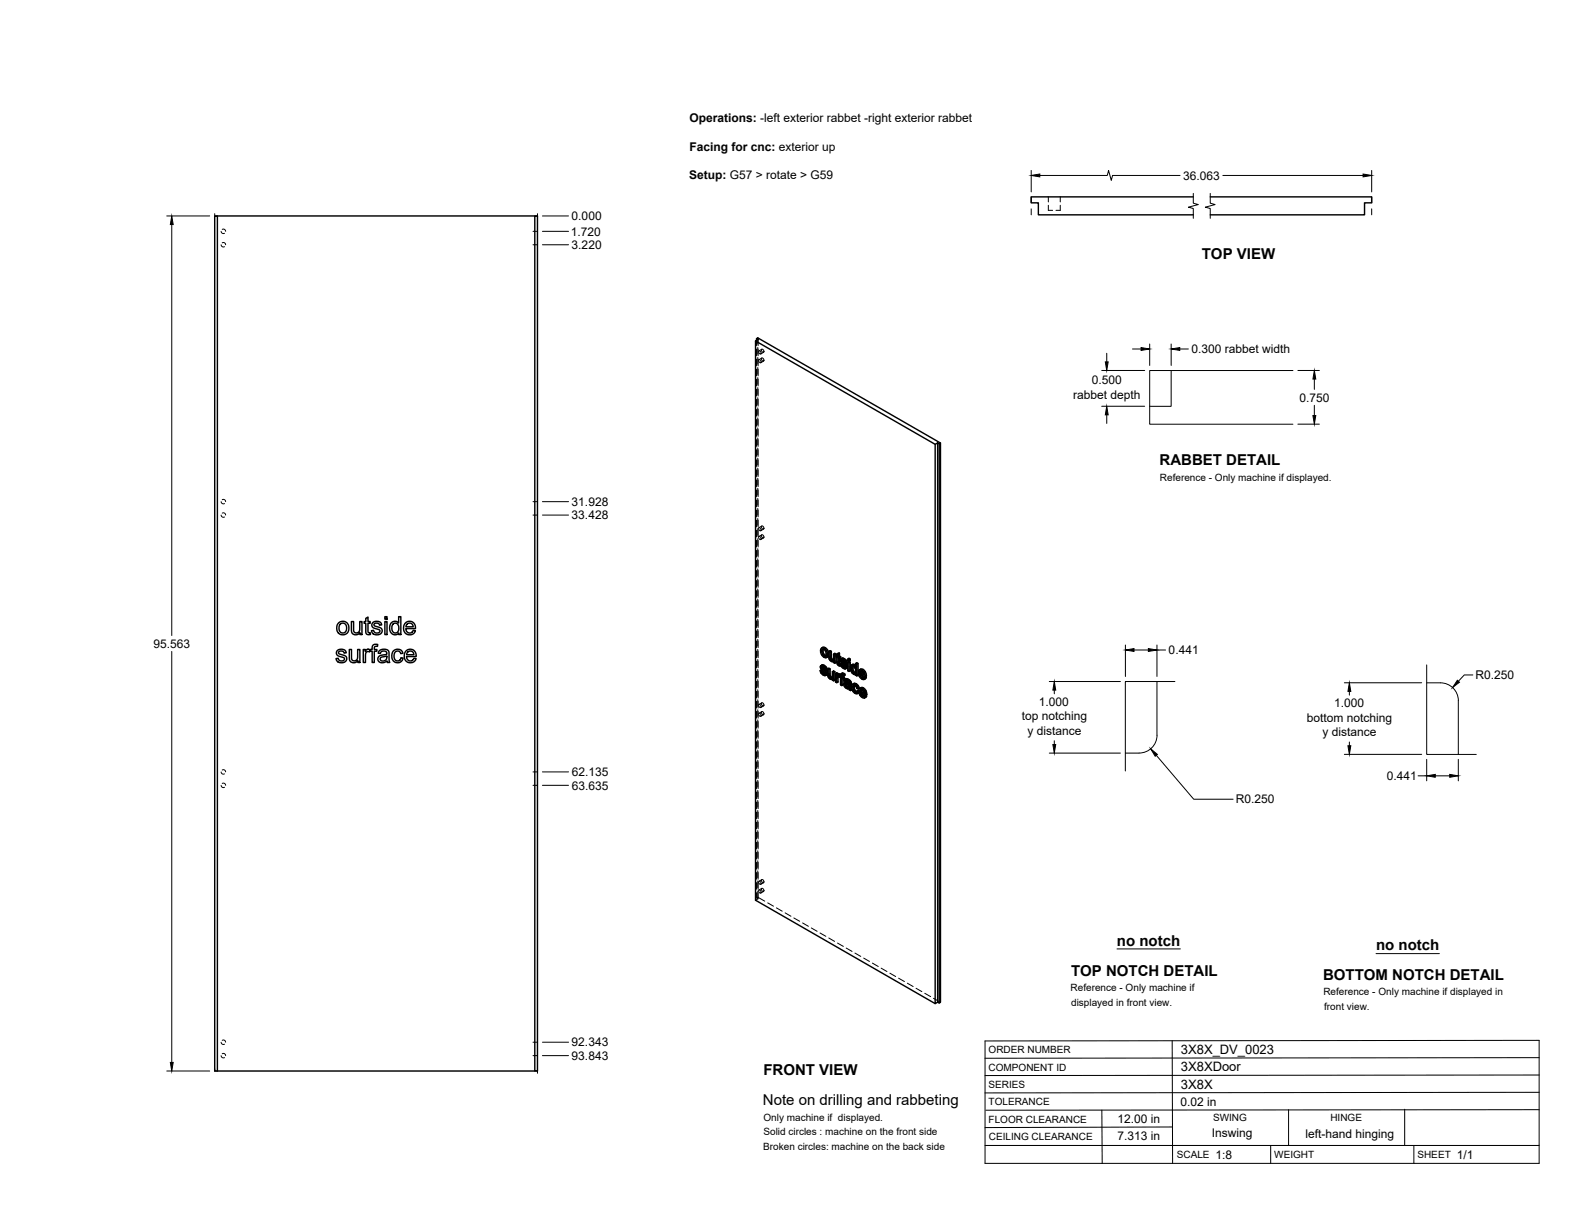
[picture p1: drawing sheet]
<svg xmlns="http://www.w3.org/2000/svg" width="559mm" height="432mm" viewBox="0 0 559 432" stroke-linecap="round" stroke-linejoin="round" font-family="sans-serif">
<!-- layer: Hidden -->
<g fill="none" stroke="#000" stroke-width=".35">
<path d="M371.9 72.8v1.8h1.6M371.9 69.9v1.7M376.2 72.8v1.8h-1.6M376.2 69.9v1.7M78.5 86.8l.4 .7h.8M78.5 82.1l.4 .7h.8M78.8 86.1h.8l.5 .7M78.8 81.4l.8-.1 .5 .8M268.9 119.9v2.2M268.4 120.8v1.8M268.4 123.8v2.4M268.4 127.4v2.4"/>
<path d="M268.4 131v2.4M268.4 134.6v2.3M268.4 138.1v2.4M268.9 123.3v2.3M268.9 126.8v2.4M268.9 130.4v2.4M268.9 134v2.4M268.9 137.5v2.4M269 120.5v2.1M269 123.8v2.4M269 127.4v2.4M269 131v2.4"/>
<path d="M269 134.6v2.3M269 138.1v2.4M269.2 127.6a.56 .56 0 0 1 .8 .4 .56 .56 0 0 1-.4 .7l-.4-.6zM269.2 124.5a.56 .56 0 0 1 .8 .4 .56 .56 0 0 1-.4 .7l-.4-.7zM270.3 127a.61 .61 0 0 1 .6 .4 .61 .61 0 0 1-.2 .7l-.4-.4zM270.3 123.9a.61 .61 0 0 1 .6 .4 .61 .61 0 0 1-.2 .7l-.4-.4zM270.3 127l-1 .6M270.3 123.9l-1 .6M270.9 128.1l-1 .6M270.9 125l-1 .6M268.4 141.7v2.4M268.4 145.3v2.3"/>
<path d="M268.4 148.8v2.4M268.4 152.4v2.4M268.4 156v2.4M268.4 159.6v2.3M268.9 141.1v2.4M268.9 144.7v2.4M268.9 148.3v2.3M268.9 151.8v2.4M268.9 155.4v2.4M268.9 159v2.4M269 141.7v2.4M269 145.3v2.3"/>
<path d="M269 148.8v2.4M269 152.4v2.4M269 156v2.4M269 159.6v2.3M78.5 178l.4 .7h.8M78.8 177.3l.8-.1 .5 .8M268.4 163.1v2.4M268.4 166.7v2.4M268.4 170.3v2.4M268.4 173.8v2.4M268.4 177.4v2.4M268.9 162.6v2.3"/>
<path d="M268.9 166.1v2.4M268.9 169.7v2.4M268.9 173.3v2.3M268.9 176.8v2.4M269 163.1v2.4M269 166.7v2.4M269 170.3v2.4M269 173.8v2.4M269 177.4v2.4M78.5 182.8l.4 .6h.8M78.8 182.1l.8-.1 .5 .8M268.4 181v2.4"/>
<path d="M268.4 184.6v2.3M268.4 188.1v2.4M268.4 191.7v2.4M268.4 195.3v2.4M268.4 198.8v2.4M268.9 180.4v2.4M268.9 184v2.4M268.9 187.6v2.3M268.9 191.1v2.4M268.9 194.7v2.4M268.9 198.3v2.4M269 181v2.4"/>
<path d="M269 184.6v2.3M269 188.1v2.4M269 191.7v2.4M269 195.3v2.4M269 198.8v2.4M269.2 190.4a.6 .6 0 0 1 .7 .3 .6 .6 0 0 1-.2 .8l-.5-.5zM269.2 187.2a.6 .6 0 0 1 .7 .4 .6 .6 0 0 1-.2 .7l-.5-.4zM270.2 186.7a.55 .55 0 0 1 .7 .3 .55 .55 0 0 1-.3 .7l-.3-.4zM270.3 189.8a.56 .56 0 0 1 .6 .3 .56 .56 0 0 1-.3 .7l-.4-.6zM270.3 189.8l-1 .5M270.3 186.6l-1 .6M270.9 190.9l-1 .5"/>
<path d="M270.9 187.7l-1 .6M268.4 202.4v2.4M268.4 206v2.4M268.4 209.6v2.3M268.4 213.1v2.4M268.4 216.7v2.4M268.9 201.8v2.4M268.9 205.4v2.4M268.9 209v2.4M268.9 212.6v2.3M268.9 216.1v2.4M268.9 219.7v2.4"/>
<path d="M269 202.4v2.4M269 206v2.4M269 209.6v2.3M269 213.1v2.4M269 216.7v2.4M268.4 220.3v2.4M268.4 223.8v2.4M268.4 227.4v2.4M268.4 231v2.4M268.4 234.5v2.4M268.4 238.1v2.4M268.9 223.3v2.4"/>
<path d="M268.9 226.8v2.4M268.9 230.4v2.4M268.9 234v2.4M268.9 237.6v2.3M269 220.3v2.4M269 223.8v2.4M269 227.4v2.4M269 231v2.4M269 234.5v2.4M269 238.1v2.4M291.4 237.7l.4 .9M291.5 236.4l-.5 .2"/>
<path d="M291.6 236.1l-.5 .2M291.6 230.7l-.5 .2M291.6 237.7l.3 .3M291.6 236.9l-.5 .2M291.7 235.9l-.2 .7 .7 1a1.11 1.11 0 0 1 .9 1.3h-.4l.4-.2M291.8 238.6l.7 .7 .8 .1M291.8 238.6l-.5 .2M291.8 237.8v.1M291.9 237.3l-.5 .3M291.9 232l.9 .9 .9 .1M291.9 236.6l-.1 .1M291.9 232l-.4 .3"/>
<path d="M292 229.7l-.4 .8 .3 1.5M292.1 236.4l-.5 .2 .4-.2M292.2 230.2l-.1 .2M292.2 230.2l.8 .2 .5 .9v1l-.5 .3M292.2 230.2l-.4 .2M292.5 236.5l-.5 .2a.33 .33 0 0 1 .2-.4 .33 .33 0 0 1 .4 .3l.5 .7 .4 .2M292.6 237.4l.3 .3M292.6 239.2l.4-.2-.9 .5M292.8 230.2l-.5 .3M292.8 232.9l-.5 .3M292.9 236.9l-.5 .2M293 238.4l-.5 .2"/>
<path d="M293.1 237.3l-.5 .3M293.1 239.5l-.5 .2M293.3 232.5l-.4 .3M293.3 230.8l-.4 .3M293.4 233.1l-.4 .3M293.6 231.8l-.5 .3M294.1 237.1l.2 2.9 .9 .8 .6-.2v.5l.4 .2M294.1 239.5l-.4 .2M294.3 239.9l-.5 .3M294.5 230.8l.2 3 .8 .7 .7-.1v.4l.4 .3M294.5 233.2l-.4 .3M294.7 233.7l-.5 .2"/>
<path d="M295 234.1l-.5 .3M295.4 234.4l-.4 .3M295.8 238.1v1.9l-.2 .3-.3 .1M296 234.1l-.4 .3M296.1 234l-.5 .3 .3-.2M296.2 231.8v2l-.5 .3M296.2 234.8l-.4 .3M296.2 234.4l-.4 .3 .3-.2M296.9 238.7v3l.4 .3M297.1 232.3l-.2 .1M297.3 239.4l-.5 .2M297.4 231.8v.7l-.3-.2v.4l.3 .2 .1 2.4 .8 .8-.2-.6"/>
<path d="M297.4 232.5l-.8 .5v-.4M297.4 232.9l-.5 .3M297.4 239.8l-.1 .1M297.5 235.3l-.5 .2M297.5 239.2l-.2 .1M297.5 239.7l-.4 .2M297.6 239.6l-.5 .3M297.6 235.6l-.4 .3M297.8 239.7l-.4 .3 .3-.4 .5 .4 .1-.3 .4 .4v2.6l.4 .3M297.8 233.2l-.4 .2M298 235.9l-.4 .3M298.3 233.4l-.5-.2v.5"/>
<path d="M298.3 239.6l-.5 .2M298.3 239.5h-.1M298.3 239.9l-.5 .3 .4-.2M298.3 239.7l-.5 .2M298.3 235.6l-.2 .1M298.3 236.1h-.1M298.5 235.3l.4 .9M298.6 234l-.4 .3M298.7 239.7l-.5 .3M298.7 233.7l-.5 .2M298.7 235.4l.3 .2M298.7 234.5l-.4 .2"/>
<path d="M298.7 239l-.4 .2M298.8 233.6l-.2 .7 .7 .9a1.13 1.13 0 0 1 .9 1.3h-.4l.4-.2M298.9 238.8l-.2 .9-.5-.2M298.9 236.2l.9 .8h.7M298.9 236.2l-.5 .3M299 235.5h-.1M299 234.9l-.5 .3M299 234.2l-.1 .1M299.1 234.3a.33 .33 0 0 1 .2-.4 .33 .33 0 0 1 .4 .3l.5 .8 .4 .1M299.1 234l-.4 .3M299.2 234l-.5 .3M299.2 239.4l-.5 .2"/>
<path d="M299.5 239.4l-.5 .3M299.6 234.1l-.5 .3M299.7 236.9l-.5 .3M299.7 235l.3 .3M299.7 239.6l-.5-.2-.1 .4M300 234.5l-.4 .2M300.1 236.6l-.4 .2 .4-.2M300.1 236l-.4 .2M300.2 235l-.5 .2M300.2 237.1l-.5 .2M301.2 234.7v3l.5 .3M301.2 233.6v.5l.5 .3"/>
<path d="M301.2 237.7l-.4 .3M301.2 234.1l-.4 .3M302.2 236.8l-.5 .2M302.3 236l-.4 .3M302.3 237.7l-.4 .2M302.5 235.8l-.3 .7v.8a1.47 1.47 0 0 0 1.8 1.7v.3l.4 .3M302.7 238.5l-.4 .2M302.8 236.3l-.1 .2M302.8 236.3h.6l.6 1v1.1l-.5 .3M302.8 236.3l-.3 .2M302.9 236.2l-.5 .3M303.3 239l-.4 .2"/>
<path d="M303.3 236.3l-.4 .2M303.7 236.2l-.1 .1M303.8 236.9l-.4 .2M303.8 238.6l-.4 .3M304 235.2v1.5l-.4-.7M304 236.7l-.4 .2M304 237.9l-.4 .2M304 239.3l-.4 .3M304 239l-.4 .2 .3-.1M305 238.4l-.5 .3M305.3 239.7l-.4 .3M305.3 237.4l-.3 .9 .3 1.4 1 1 .8 .1"/>
<path d="M305.4 238.8l-.4 .2M305.5 239.4l-.1-.6 2 1.1M305.7 237.9l-.2 .2M305.7 237.9l.9 .4 .3 .9-.6-.3M305.7 237.9l-.5 .2M306.2 237.9l-.4 .3M306.7 238.5l-.4 .3M306.9 239.2l-.4 .3M268.4 241.7v2.4M268.4 245.3v2.4M268.4 248.8v2.4M268.4 252.4v2.4"/>
<path d="M268.4 256v2.4M268.4 259.6v2.3M268.9 241.1v2.4M268.9 244.7v2.4M268.9 248.3v2.4M268.9 251.8v2.4M268.9 255.4v2.4M268.9 259v2.4M269 241.7v2.4M269 245.3v2.4M269 248.8v2.4M269 252.4v2.4"/>
<path d="M269 256v2.4M269 259.6v2.3M269.2 253.1a.55 .55 0 0 1 .7 .3 .55 .55 0 0 1-.3 .7l-.4-.4zM269.2 250a.58 .58 0 0 1 .7 .3 .58 .58 0 0 1-.2 .8l-.5-.5zM270.3 252.5a.61 .61 0 0 1 .6 .4 .61 .61 0 0 1-.2 .7l-.4-.4zM270.3 249.4a.61 .61 0 0 1 .6 .3 .61 .61 0 0 1-.2 .8l-.4-.5zM270.3 252.5l-1 .6M270.3 249.4l-1 .5M270.9 253.6l-1 .6M270.9 250.5l-1 .5M294.6 240.3l-.5 .3M295 240.7l-.5 .2"/>
<path d="M295.4 240.4l-.2 .1M295.6 240.3l-.5 .3M295.7 240.2l-.4 .3M295.8 240.6l-.4 .3 .3-.1M295.8 241.1l-.4 .2M296.9 241.7l-.5 .3M298.7 242.7l-.5 .3M298.7 240.1l-.5 .3M299.1 240.4l-.4 .2M299.6 240.7l-.5-.3v.5M299.8 242.6l-.4 .3M299.9 241.3l-.5 .3"/>
<path d="M299.9 242.3l-.5 .2M300 242.1l-.2 .7 .2 .6 .9 .7h.8l.1 .4M300 243.4l-.4 .2M300.1 240.9l-.5 .2M300.1 240.9l-.2 .4 .4 .3a.81 .81 0 0 1 1-.1 .81 .81 0 0 1 .3 .9h-.4M300.2 242.9l.3-.3a.86 .86 0 0 1 1.1 1l-.5 .2M300.5 242.6l-.5 .3 .4-.2M300.5 241.3l-.4 .2M300.7 244l-.5 .2M301 241.4l-.5 .3M301.2 244.2l-.5 .2M301.4 243.7l-.4 .3"/>
<path d="M301.5 241.9l-.4 .2M301.6 243.6l-.5 .3 .2-.1M301.6 242.9l-.4 .3M301.6 242.5l-.4 .3M301.6 242.4l-.4 .3M301.7 244.1l-.5 .2M301.8 244.5l.4 .3M301.8 244.5l-.5 .3M302.6 243.5l-.4 .3M302.8 242.7l-.5 .3M302.9 244.9l-.4 .2M303 242.5l-.4 1 .3 1.4 .9 .9 .7 .1"/>
<path d="M303.1 243.2a.78 .78 0 0 1 1-.1 .78 .78 0 0 1 .3 .9l.4 .2M303.3 243l-.5 .3M303.8 245.8l-.4 .2M303.8 243l-.4 .3M304 245.4h.2M304.2 243.4l-.4 .3M304.2 245.4l-.4 .3M304.4 244l-.4 .3M304.5 245l-.3 .4M304.7 245.1l.2 .2-.2 .4M304.9 245.3l-.2 .1M305.1 245l-.4 .2"/>
<path d="M305.5 244l-.4 1 .4 1.3 1 1 .7 .1M305.5 246.3l-.5 .2M305.6 245.3l-.5 .3M305.7 245.9l-.1-.6 1.9 1.1M305.8 244.4l-.2 .2M305.8 244.4l.9 .4 .4 1-.6-.4M305.8 244.4l-.4 .3M306.2 240.7l-.4 .2M306.3 244.5l-.4 .3M306.4 247.2l-.5 .3M306.5 240.3h.1M306.6 246.9h.2"/>
<path d="M306.7 240.3l-.4 .2 .3-.2M306.8 246.9l-.4 .2M306.9 245.1l-.5 .3M306.9 240l-.1 .1M307 240.8l-.5 .3M307 240.1l-.4 .2M307 246.6h.1M307.1 245.8l-.5 .2M307.1 247.4l-.4 .3M307.1 246.7l-.3 .2M78.5 278.7l.4 .6h.8M78.5 273.9l.4 .7h.8"/>
<path d="M78.8 278l.8-.1 .5 .7M78.8 273.2h.8l.5 .7M268.4 263.1v2.4M268.4 266.7v2.4M268.4 270.3v2.3M268.4 273.9v2.3M268.4 277.4v2.4M268.9 262.6v2.3M268.9 266.1v2.4M268.9 269.7v2.4M268.9 273.3v2.4M268.9 276.8v2.4"/>
<path d="M269 263.1v2.4M269 266.7v2.4M269 270.3v2.3M269 273.9v2.3M269 277.4v2.4M268.4 281v2.4M268.4 284.6v2.3M268.4 288.1v2.4M268.4 291.7v2.4M268.4 295.3v2.4M268.4 298.9v2.3M268.9 280.4v2.4"/>
<path d="M268.9 284v2.4M268.9 287.6v2.3M268.9 291.1v2.4M268.9 294.7v2.4M268.9 298.3v2.4M269 281v2.4M269 284.6v2.3M269 288.1v2.4M269 291.7v2.4M269 295.3v2.4M269 298.9v2.3M268.4 302.4v2.4"/>
<path d="M268.4 306v2.4M268.4 309.6v2.4M268.4 313.1v2.4M268.4 316.7v1.9M268.9 318.3l-.5 .3 .6 .3-.9 .5M268.9 318.3l2.4 1.4M268.9 301.9v2.3M268.9 305.4v2.4M268.9 309v2.4M268.9 312.6v2.3M268.9 316.1v2.2M269 302.4v2.4"/>
<path d="M269 306v2.4M269 309.6v2.4M269 313.1v2.4M269 316.7v2.2M269.2 315.8a.56 .56 0 0 1 .8 .3 .56 .56 0 0 1-.4 .8l-.4-.7zM269.2 312.7a.56 .56 0 0 1 .8 .3 .56 .56 0 0 1-.4 .8l-.4-.7zM270.2 315.3a.55 .55 0 0 1 .7 .3 .55 .55 0 0 1-.3 .7l-.3-.4zM270.2 312.2a.58 .58 0 0 1 .7 .3 .58 .58 0 0 1-.2 .7l-.4-.4zM270.3 315.2l-1 .6M270.3 312.1l-1 .6M270.9 316.3l-1 .6M270.9 313.2l-1 .6"/>
<path d="M272.4 320.3l2 1.2M275.5 322.1l2 1.2M278.6 323.9l2 1.2M281.6 325.7l2.1 1.2M284.8 327.5l2 1.2M287.8 329.2l2.1 1.2M290.9 331l2.1 1.2M294 332.8l2.1 1.2M297.1 334.6l2.1 1.2M300.2 336.4l2.1 1.2M303.3 338.2l2.1 1.1M306.4 339.9l2.1 1.2"/>
<path d="M309.5 341.7l2.1 1.2M312.6 343.5l2.1 1.2M315.7 345.3l2.1 1.2M318.8 347.1l2.1 1.2M321.9 348.8l2.1 1.2M325 350.6l2.1 1.2M328.1 352.4l2.1 1.2M331.2 354.2l2.5 1.4M78.5 374.6l.4 .6h.8M78.5 369.8l.4 .7h.8M78.8 373.9l.8-.1 .5 .7M78.8 369.1h.8l.5 .7"/>
</g>
<!-- layer: Visible -->
<g fill="none" stroke="#000" stroke-width=".51">
<path d="M77.1 76.6h112.6M189.7 76.6h1v303.4h-1zM423.4 69.9h-57.5v2.1h2.5v4.2h55M429.4 69.9h57.3v2.1h-2.6v4.2h-54.7M268.1 121l63.7 36.6M268.4 120.1l.6 .4-.9 .5v198.4l63.7 36.7M268.4 120.8v-.7l.5-.2 64.8 37.3M331.8 157.6l.9-.5v198.5l-.9 .5zM332.7 157.1l.5 .3v198.5l-.5-.3M333.2 157.4l.5-.2v198.4l-.5 .3M129.8 219.4l.8-.5v1.6h.7v.6h-.7v2.9l.2 .5h.5l.1 .6a1.14 1.14 0 0 1-1.3-.1 1.14 1.14 0 0 1-.3-1.2v-2.7h-.6v-.6h.6zM136.5 218.8h.8v.9h-.8z"/>
<path d="M119.7 230.8l.8-.4a1.7 1.7 0 0 1 2.4 1.2l-.8 .1a.96 .96 0 0 0-1-.8 .96 .96 0 0 0-.9 1l1 .4a1.53 1.53 0 0 1 1.8 1.8 2.03 2.03 0 0 1-2 1.1 2.03 2.03 0 0 1-1.8-1.5l.8-.1a1.08 1.08 0 0 0 1.1 1 1.08 1.08 0 0 0 1-1.1l-.4-.3a2.24 2.24 0 0 1-2.3-1.3zM120.2 220.9l.7-.4a2.33 2.33 0 0 1 2.9 2.8 2.33 2.33 0 0 1-3.7 1.3 2.88 2.88 0 0 1 .1-3.7zM120.6 221.5l.7-.4a1.73 1.73 0 0 1 1.7 1.8 1.73 1.73 0 0 1-1.7 1.7l-.3-.2a2.21 2.21 0 0 1-.4-2.9zM123.9 230.4h.8v2.6a1.15 1.15 0 0 0 1.2 1.5 1.15 1.15 0 0 0 1-1.6v-2.5h.8v4.7h-.7v-.7a1.65 1.65 0 0 1-2 .7 1.65 1.65 0 0 1-1.1-1.8zM124.7 220.5h.8v2.6a1.15 1.15 0 0 0 1.1 1.5 1.15 1.15 0 0 0 1-1.6v-2.5h.8v4.6h-.7v-.6a1.65 1.65 0 0 1-1.9 .7 1.65 1.65 0 0 1-1.1-1.8zM128.9 230.4h.7v.7a1.11 1.11 0 0 1 1.7-.5l.7-.2v-.4a1.31 1.31 0 0 1 .6-1.3 1.31 1.31 0 0 1 1.4 0l-.1 .6a.74 .74 0 0 0-1.1 .7v.4h.9v.7h-.9v4h-.8v-4h-.7v-.4l-.2 .6a.84 .84 0 0 0-.9-.1 .84 .84 0 0 0-.5 .8v3.1h-.8zM132.3 220.9l.8-.4a1.7 1.7 0 0 1 2.3 1.2l-.7 .1a.96 .96 0 0 0-1-.8 .96 .96 0 0 0-.9 .9l.6 .4a1.95 1.95 0 0 1 2.2 1.3 1.95 1.95 0 0 1-1.8 1.6 1.95 1.95 0 0 1-2-1.4l.7-.2a1.11 1.11 0 0 0 1.2 1 1.11 1.11 0 0 0 1-1l-.4-.3a2.21 2.21 0 0 1-2.4-1.3zM134.5 231a2.2 2.2 0 0 1 3.5 .4l.3 3.7h-.8l-.2-.6a1.76 1.76 0 0 1-1.9 .7 1.76 1.76 0 0 1-1.3-1.6v-.2a1.71 1.71 0 0 1 1.7-1l.4-.1a.72 .72 0 0 0 1-.6 .72 .72 0 0 0-.9-.7l-1 .2-.4 .7-.7-.1zM135 233.4l2.2-.7a1.3 1.3 0 0 1-.6 1.7 1.3 1.3 0 0 1-1.7-.6zM136.5 220.5h.8v4.6h-.8zM138.8 221a1.73 1.73 0 0 1 2.6 .1v-2.3h.8v6.3h-.7v-.5a1.89 1.89 0 0 1-2.3 .4 1.89 1.89 0 0 1-1-2.2zM139.4 221.5l.5-.4a1.78 1.78 0 0 1 1.6 1.1 1.78 1.78 0 0 1-.4 2l-.4 .3a1.77 1.77 0 0 1-1.7-1 1.77 1.77 0 0 1 .4-2z"/>
<path d="M139.6 231l.1-.1a1.93 1.93 0 0 1 3.2 .9l-.7 .1a1.29 1.29 0 0 0-1.7-.7 1.29 1.29 0 0 0-.7 1.7l.1 .7a1.18 1.18 0 0 0 1.3 .9 1.18 1.18 0 0 0 1-1.1l.8 .1-.3 .9a2.16 2.16 0 0 1-2.9 .4 2.16 2.16 0 0 1-.7-2.9zM143.9 220.9a2.13 2.13 0 0 1 2.5-.2 2.13 2.13 0 0 1 1 2.3h-3.4l.1 .7a1.29 1.29 0 0 0 1.3 .9 1.29 1.29 0 0 0 1.2-.9l.8 .1-.3 .6a2.32 2.32 0 0 1-3.2 .3 2.32 2.32 0 0 1-.4-3.2zM144 231a2.15 2.15 0 0 1 2.6-.4 2.15 2.15 0 0 1 1.1 2.3h-3.5l.2 .7a1.3 1.3 0 0 0 1.2 .9 1.3 1.3 0 0 0 1.2-.9l.8 .1-.3 .6a2.32 2.32 0 0 1-3.2 .3 2.32 2.32 0 0 1-.4-3.2zM144.4 221.4l.7-.3 .8 .1 .5 .4 .2 .8h-2.6zM144.7 231.4l1.2-.4a1.23 1.23 0 0 1 .9 1.3h-2.5zM291 237.9l.7 1.4 .7 .4 .6-.1M291.2 236.2l.6-.3 .7 .2 .6 .5 .4 .9-.5 .3-.1-.6M291.6 231.2v-.5a1 1 0 0 1 1.2 .1 1 1 0 0 1 .3 1.1l-.2 .8-.6 .1M291.6 237.7l-.6 .2 .4 .2M291.6 238.7l.5 .4 .4-.3M291.7 237.3l1 1 .5-.3M291.8 237.9l-.4 .2 .1 .4 .6-.1"/>
<path d="M291.8 235.9l-.6 .4-.1 .6 1.6 2.1M291.8 236.7l-.3 .3 .5-.2M291.8 232.2l.5 .6 .5-.3M291.9 238l.8 .9M292 236.7l.6 .7M292 236.3l.5 .4 .5-.2M292 230.9l-.4 .3v.5l.2 .5 .4-.3M292 236.8l.6 .8 .4 .2M292 236.8h-.5M292.1 235.9l-.8 .3M292.1 230.4l.1 1.4 .8 .8M292.1 237l-.4 .3-.2-.3"/>
<path d="M292.3 230l.9 1 .5-.3M292.5 236.1l-.5 .2-.4-.1M292.5 236.7l.4 .5 .4-.2M292.7 239l-.2 .2-.4-.1M292.7 238.3l.3 .4 .5-.3M292.8 229.8l-.5 .2-.8-.1M292.9 237.7l.5 .6 .2 .7-.7 .7M293 238.7l.1 .5 .5-.3M293.1 239.2l-.1 .4 .5-.3M293.2 231l.4 1.3 .4-.3M293.4 233.1a1.73 1.73 0 0 1-2.3-1.8v-.8l.4-.6 .9-.3 .7 .4 .7 .9 .2 1-.1 1-.7 .4M293.6 232.3l-.2 .8 .5-.2"/>
<path d="M293.6 237.3l.5 .3 .4-.3M294.1 237.6v2.2l.5-.2M294.1 239.8l.2 .4 .4-.2M294.5 231.4v2.2l.5-.3M294.5 233.6l.2 .4 .5-.3M294.7 234l.3 .3 .5-.2M295 231.1l-.5 .3-.4-.3M295 234.3l.4 .1M295.3 238.3l.5 .3 .4-.3M295.4 234.4l.2-.1zM295.7 234.1l-.7-.6v-2.4l-.5-.3-.4 .3 .1 2.6 .8 1h.8M295.7 232.1l.5 .2 .4-.2"/>
<path d="M295.8 238.6v3l.4-.3v-3l-.4-.2-.5 .2v1.8l-.3 .5 .2-.1M295.8 234.7v.4l.4 .2M295.8 234.7l-.2 .1M296.2 232.3v3l.4-.2v-3l-.4-.3-.5 .3v2.1M296.6 233l.3 .2 .2 2.6 .8 .5 .3-.2M296.9 232.4l-.3 .2 .3 .2v-.8l.9-.3v1.1l.5 .2v.4l-.5 .3v-.4M297.3 239.3v-.4l-.4-.2-.5 .3v3l.5 .2M297.3 239.9l-.3 .2-.1 .5 .4-.2M297.3 238.9l-.5 .3-.4-.2M297.4 240l-.1 2-.4 .2v-1.6M297.4 240l.5 .2M297.4 240l-.4 .1"/>
<path d="M297.4 232v1l.4-.2M297.4 233l.4 .3 .5-.3M297.4 239.4l.4 .4M297.6 239.1l-.8 .5v-.4M297.6 235.7l.2 .1M297.8 231.7l-.9 .3M297.8 239.8v.4M297.8 239.9l-.1 .4M297.8 235.8l.1 .5M297.9 239.2l.3 .3M297.9 239.2l-.8 .2M297.9 235.2l-.5 .3v-2.1l.4 .3v1.4l.3 .4"/>
<path d="M297.9 235.4l-.5 .1M298.1 235.5l.7 1.4 .8 .4 .5-.1M298.1 235.5l-.6 .1M298.1 235.5h.1M298.1 235.7l-.3 .1M298.4 233.8l.5-.3 .9 .3 .8 1.3-.5 .3-.1-.6M298.4 239.1l.8-.3 .6 .4-.1 .4-.4 .3 .1-.4M298.6 234.4h.5l1 1M298.7 235.4l-.6 .1 .4 .2M298.7 236.3l.5 .4 .5-.2M298.8 234.9l1 1 .5-.3M298.9 235.5l-.4 .2 .1 .4 .6-.1"/>
<path d="M298.9 234.3l-.3 .4 .5-.3M298.9 233.5l-.6 .3-.1 .7 1.6 2.1M298.9 238.8l-.6 .4-.1 .8-.4-.2 .4-.3M299 239.2l.4 .3 .4-.3M299 235.6l.8 .9M299.1 234.3l.6 .7M299.1 239.8l.5 .5v.4l-.4 .2v-.4M299.1 234l.6 .4 .4-.3M299.2 236.7l.5 .1M299.2 233.5l-.8 .3M299.3 234.6l-.5 .3-.2-.2M299.3 239.9l-.6-.3v.6l.4-.2"/>
<path d="M299.4 238.9l-.4 .3-.5-.1M299.6 233.7l-.5 .3-.4-.2M299.7 234.4l.3 .4 .4-.2M299.8 236.6l-.1 .2M299.8 235.9l.3 .4 .5-.3M300 235.3l.6 .7 .1 .7-.7 .6M300.1 236.3l.1 .5 .5-.3M300.2 236.8l-.1 .4 .5-.3M300.8 235l.4 .2 .5-.2M300.8 233.8l.4 .3 .5-.3M301.2 234.7l.5 .3v3l-.5 .2v-3M301.2 234.7l-.4 .3v3l.4 .2"/>
<path d="M301.2 234.1v.6l.5-.3v-.6l-.5-.2-.4 .2v.6l.4 .3M302.1 236l.8-.3 .7 .3M302.4 238.3l.5 .5 .4-.2M302.4 236.5l.7 .2 .5 .9-.1 1.1-.6 .1M302.5 236.5l-.3 .8M302.6 237l-.4 .3v.5l.2 .5 .5-.3M302.7 236.5l.1 1.4 .7 .8M302.7 235.7l-.4 .2a2 2 0 0 0 1.2 3.4l.1-.1M302.8 236.1l.5 .4M303.3 235.8l-.5 .3-.5-.2M303.6 235.4l.4 .3 .4-.3M303.6 239.2v.4l.4 .2"/>
<path d="M303.6 239.2l-.2 .1M304 235.7v4.1l.4-.2v-4.2l-.4-.2-.4 .2v1.5l-.3-.4 .3-.2M305.2 239.9l.6 .6 .4-.3M305.5 238.4l-.5 .2 1.5 .9-.5-1.1a.53 .53 0 0 0-.6-.3 .53 .53 0 0 0-.4 .5M305.5 238.1v.3l.8 .5M305.5 239.4l1 .9M305.7 239.7l-.5 .2-.2-.9 1.9 1.2M305.8 237.8l.8 .9 .4-.3M306.2 237.5l-.4 .3-.9-.1M306.6 238.7l.3 1.3 .5-.2M294.3 240.2l.3 .4 .5-.3M294.6 240.6h.4"/>
<path d="M295.3 240.4l-.7-.6-.1-2.5-.4-.2-.5 .2 .1 2.5 .7 1.1 .6 .2 .4-.2M295.4 240.9v.4l.4 .3M295.4 240.9l-.2 .1M297.8 240.2l.4 .2v2.6l.5 .2M298.7 240.2l.5 .3 .4-.2M299.1 240.9v2.1l-.4 .2v-2.6l.5 .3M299.6 242.4l.5-.3 1.1 .3M299.7 241.1l1-.2 1.2 1 .3 2.9-.4 .2-.2-.4M299.9 242.9h.3a.76 .76 0 0 1 .7 .2 .76 .76 0 0 1 .2 .7M300 243.5l.4 .4 .4-.3M300 242.8l-.2 .3M300.1 242.1l-.7 .6 .2 .9 .8 .7h.8l.1 .5 .5 .2"/>
<path d="M300.2 242.9l-.3 .4 .1 .2 .4-.2M300.3 242.9l.2 .5 .6 .4M300.3 241.6l-.4 .3a.74 .74 0 0 1 .8-.2 .74 .74 0 0 1 .5 .8v.3l-1.2-.4M300.3 241.6h.1M300.4 243.9l.4 .1M300.4 242.1l-.7 .2M300.5 240.8l-1 .5-.1 .3 .5 .3M300.6 241.3l.6 .4 .4-.3M300.8 244l.3-.1zM301.1 241l-.5 .3-.6-.2M301.2 241.7l.3 .4 .4-.2M301.5 242.1l.1 .4 .4-.2"/>
<path d="M301.6 242.5v2.1l.5-.3M302.5 242.8l.7-.4 .7 .3 .6 .6 .3 .9-.4 .2-.3-.9M302.6 244l.2 1 .5-.2M302.8 245l.6 .6 .4-.3M303.1 243.8l-.5 .2 .1-.4a.66 .66 0 0 1 .8-.4 .66 .66 0 0 1 .4 .8l.5 .4M303.1 243.2l.1 1.3 .8 .9M303.2 242.4l-.5 .3a2.09 2.09 0 0 0 .4 3.1l1 .3M303.4 242.9l.7 .6 .4-.2M303.8 242.6l-.4 .3-.7-.2M304 245.2l-.2 .5-.4-.1M304.7 245.4l-.6 .7 .6-.4M304.7 245.1l-.2-.1-.5 .2 .4 .3"/>
<path d="M305.4 246.5l.5 .6 .5-.3M305.6 244.9l-.4 .3 1.4 .8-.4-1a.52 .52 0 0 0-.6-.4 .52 .52 0 0 0-.4 .6M305.6 244.6v.3l.9 .5M305.7 245.9l.9 1M305.8 240.5l.4 .1M305.8 246.2l-.4 .3-.3-.9 2 1.1M305.9 244.3l.8 .9 .5-.2M305.9 247.1l.4 .1M306.3 244.1l-.4 .2-.9-.1M306.5 240.3l.4 .3 .5-.3M306.5 240.3l-.2 .2M306.6 246.8l.5 .4 .4-.3"/>
<path d="M306.6 246.8l-.2 .3M306.7 245.2l.4 1.4 .4-.3M306.8 240.1l-.3 .2M306.9 240l.5-.1v-.5l-.7-1.5-1-.6-.8 .4-.4 1 .4 1.3 1.2 1.1h.5l.3-.5M307 246.6l-.4 .2M307 240.1l.3 .5-.7 .4M307.1 246.6l.4-.2v-.4l-.7-1.6-1-.5-.8 .3-.3 1.2 .4 1.3 1.2 1 .6-.2 .2-.3M307.1 246.7l.4 .2-.1 .3-.6 .4M77.1 380v-303.4h-.9v303.4h113.5"/>
</g>
<!-- layer: Reference -->
<g fill="none" stroke="#000" stroke-width=".35">
<path d="M76.2 75.8v.8h.8M190.7 75.8v.8h-.8M365.9 69.9v2.1M365.9 74.1v2.1M486.7 69.9v2.1M486.7 74.1v2.1M189.1 82.1h1.6M189.1 86.8h1.6M415.5 131.5v12.7h-7.6M458.7 131.5h-50.8v19h50.8M189.1 178h1.6M189.1 182.8h1.6"/>
<path d="M506.2 235.9v31.8h17.6M410.5 241.8v19a6.4 6.4 0 0 1-6.4 6.4M416.9 241.8h-17.6v31.8M506.2 242.3a13 13 0 0 1 7.8 .7 6.3 6.3 0 0 1 3.4 5.6v19.1M189.1 273.9h1.6M189.1 278.6h1.6M399.3 267.2h4.8M76.2 379.2v.8h.8M189.1 374.5h1.6M189.1 369.8h1.6M189.9 380h.8v.8"/>
</g>
<!-- layer: Hidden Narrow -->
<path d="M292.5 237.9l-.4 .3M294.1 239l-.5 .2M294.5 232.7l-.4 .3M295.8 239.7l-.5 .2M296.2 233.4l-.5 .3M297.4 234.6l-.5 .3M298.7 239.4l-.5 .3M299.1 239.7h.1M299.7 235.5l-.5 .3M300.9 242.7l-.4 .3M301.6 243.1l-.4 .3" fill="none" stroke="#000" stroke-width=".35"/>
<!-- layer: Visible Narrow -->
<path d="M292.5 237.4l-.4 .2M294.5 239l-.4 .3M295 232.8l-.5 .2M297.8 234.9l-.4 .3M299.1 239.7l-.4 .3M299.7 235l-.5 .2M300.8 242.3l-.4 .2M302.1 242.8l-.5 .2M302.1 243.4l-.5 .3" fill="none" stroke="#000" stroke-width=".35"/>
<!-- layer: Titleblock -->
<g fill="none" stroke="#000" stroke-width=".36">
<path d="M349.5 369.3l196.6-.2v43.7h-196.6zM415.9 369.3l.1 43.5M546.1 375.3l-196.6 .2M390.9 393.9l.2 18.9M416 399.9l-66.5 .2M457.2 393.7v12.7M498.4 393.6v12.7M546.1 393.7l-196.3 .2M546.1 387.6l-196.6 .2M546.1 381.4l-196.6 .2M349.5 406.4h196.6M450.8 406.4v6.4"/>
<path d="M501.6 406.4v6.4"/>
</g>
<!-- layer: FD_Dimensions -->
<g fill="none" stroke="#000" stroke-width=".35">
<path d="M59.2 76.6h15.2M60.9 79.7v145.8M192.4 76.6h9.3M365.9 60.5v7.6M368.9 62.3h24l.4-1.8 1 3.5 .4-1.7h24M433.9 62.3h49.7M486.7 60.5v7.6M192.4 82.1h9.3M192.4 86.8h9.3M390.9 131.4h15.2M392.7 125.3v3.1M401.8 123.8h3.1"/>
<path d="M407.9 122v7.7M415.5 122v7.7M418.6 123.8h3M460.5 131.4h7.6M466.3 134.5v3.7M390.9 144.1h15.2M392.7 147.2v3M460.5 150.5h7.6M466.3 143.8v3.6M192.4 178h9.3M192.4 182.8h9.3M60.9 231.1v145.9"/>
<path d="M399.3 228.9v11.1M402.3 230.6h5.1M410.5 228.9v11.1M410.5 230.6h3M522.6 239.5h-3.1l-2.1 2.2M372.3 241.8h25.2M374.1 244.9v1.3M477 242.3h27.4M478.7 245.3v1.3M192.4 273.9h9.3M192.4 278.6h9.3M372.3 267.2h25.2"/>
<path d="M374.1 262.8v1.4M410.3 268l13.2 15.6h14M477 267.7h27.4M478.7 263.3v1.3M503.1 275.3h3.1M506.2 269.4v7.7M509.2 275.3h5.1M517.4 269.4v7.7M192.4 369.8h9.3M192.4 374.5h9.3M59.2 380h15.2"/>
</g>
<g fill="#000" stroke="#000" stroke-width=".35">
<path d="M60.9 76.6l.5 3.1h-1zM365.9 62.3l3-.6v1.1zM483.6 61.7l3.1 .6-3.1 .5zM392.2 128.4h1l-.5 3zM404.9 123.3l3 .5-3 .5zM415.5 123.8l3.1-.5v1zM466.3 131.4l.5 3.1h-1zM392.7 144.1l.5 3.1h-1zM465.8 147.4h1l-.5 3.1zM399.3 230.6l3-.5v1zM407.4 230.1l3.1 .5-3.1 .5zM374.1 241.8l.5 3.1h-1.1z"/>
<path d="M478.7 242.3l.6 3h-1.1zM517.1 241.4l.7 .7-2.4 1.8zM373.5 264.2h1.1l-.5 3zM408.3 265.7l2.3 2-.7 .6zM478.2 264.6h1.1l-.6 3.1zM506.2 275.3l3-.5v1zM514.3 274.8l3.1 .5-3.1 .5zM60.4 377h1l-.5 3z"/>
</g>
<!-- layer: Break Lines -->
<path d="M423.4 68.6v3.5l1.7 .5-3.5 .9 1.8 .5v3.5M429.4 68.6v3.5l1.7 .5-3.5 .9 1.8 .5v3.5" fill="none" stroke="#000" stroke-width=".35"/>
<!-- layer: Notes -->
<path d="M396.3 336.7h22.5M488.2 338.3h22.5" fill="none" stroke="#000" stroke-width=".35"/>
<g font-size="5.3">
<text x="426.4" y="92.1">TOP VIEW</text>
<text x="411.4" y="165.1">RABBET DETAIL</text>
<text x="396.3" y="335.5">no notch</text>
<text x="488.2" y="337.2">no notch</text>
<text x="380" y="346.1">TOP NOTCH DETAIL</text>
<text x="469.4" y="347.5">BOTTOM NOTCH DETAIL</text>
<text x="270.9" y="381.4">FRONT VIEW</text>
<text x="270.7" y="392.2">Note on drilling and rabbeting</text>
</g>
<g font-size="4.6">
<text x="419" y="373.8">3X8X_DV_0023</text>
<text x="419" y="380.1">3X8XDoor</text>
<text x="419" y="386.2">3X8X</text>
</g>
<g font-size="4.3">
<text x="244.6" y="43.2">Operations: -left exterior rabbet -right exterior rabbet</text>
<text x="244.6" y="53.4">Facing for cnc: exterior up</text>
<text x="244.5" y="63.6">Setup: G57 &gt; rotate &gt; G59</text>
<text x="419.8" y="63.7">36.063</text>
<text x="202.5" y="83.6">1.720</text>
<text x="202.8" y="78.1">0.000</text>
<text x="202.8" y="88.3">3.220</text>
<text x="422.7" y="125.3">0.300 rabbet width</text>
<text x="387.3" y="136.4">0.500</text>
<text x="380.7" y="141.5">rabbet depth</text>
<text x="461" y="142.5">0.750</text>
<text x="202.8" y="179.5">31.928</text>
<text x="202.8" y="184.2">33.428</text>
<text x="54.4" y="229.8">95.563</text>
<text x="414.6" y="232.1">0.441</text>
<text x="523.5" y="241">R0.250</text>
<text x="368.6" y="250.5">1.000</text>
<text x="473.3" y="251">1.000</text>
<text x="362.6" y="255.6">top notching</text>
<text x="463.6" y="256">bottom notching</text>
<text x="364.5" y="260.7">y distance</text>
<text x="469.2" y="261.1">y distance</text>
<text x="202.8" y="275.4">62.135</text>
<text x="202.8" y="280.1">63.635</text>
<text x="492" y="276.8">0.441</text>
<text x="438.4" y="285.1">R0.250</text>
<text x="202.8" y="371.3">92.343</text>
<text x="202.8" y="376">93.843</text>
<text x="418.8" y="392.4">0.02 in</text>
<text x="396.5" y="398.3">12.00 in</text>
<text x="396.5" y="404.3">7.313 in</text>
<text x="430" y="403.6">Inswing</text>
<text x="463.1" y="403.8">left-hand hinging</text>
<text x="431.3" y="411.1">1:8</text>
<text x="516.9" y="411.1">1/1</text>
</g>
<g font-size="3.5">
<text x="411.5" y="170.7">Reference - Only machine if displayed.</text>
<text x="379.9" y="351.7">Reference - Only machine if</text>
<text x="469.5" y="353.1">Reference - Only machine if displayed in</text>
<text x="380" y="356.8">displayed in front view.</text>
<text x="469.8" y="358.2">front view.</text>
<text x="350.8" y="373.6">ORDER NUMBER</text>
<text x="350.8" y="379.9">COMPONENT ID</text>
<text x="350.8" y="386.1">SERIES</text>
<text x="350.8" y="392.2">TOLERANCE</text>
<text x="270.9" y="397.7">Only machine if displayed.</text>
<text x="350.8" y="398.4">FLOOR CLEARANCE</text>
<text x="430.4" y="397.8">SWING</text>
<text x="472" y="397.7">HINGE</text>
<text x="270.8" y="407.9">Broken circles: machine on the back side</text>
<text x="270.9" y="402.8">Solid circles : machine on the front side</text>
<text x="350.8" y="404.4">CEILING CLEARANCE</text>
<text x="417.5" y="410.9">SCALE</text>
<text x="452.1" y="410.9">WEIGHT</text>
<text x="502.9" y="410.9">SHEET</text>
</g>
</svg>
